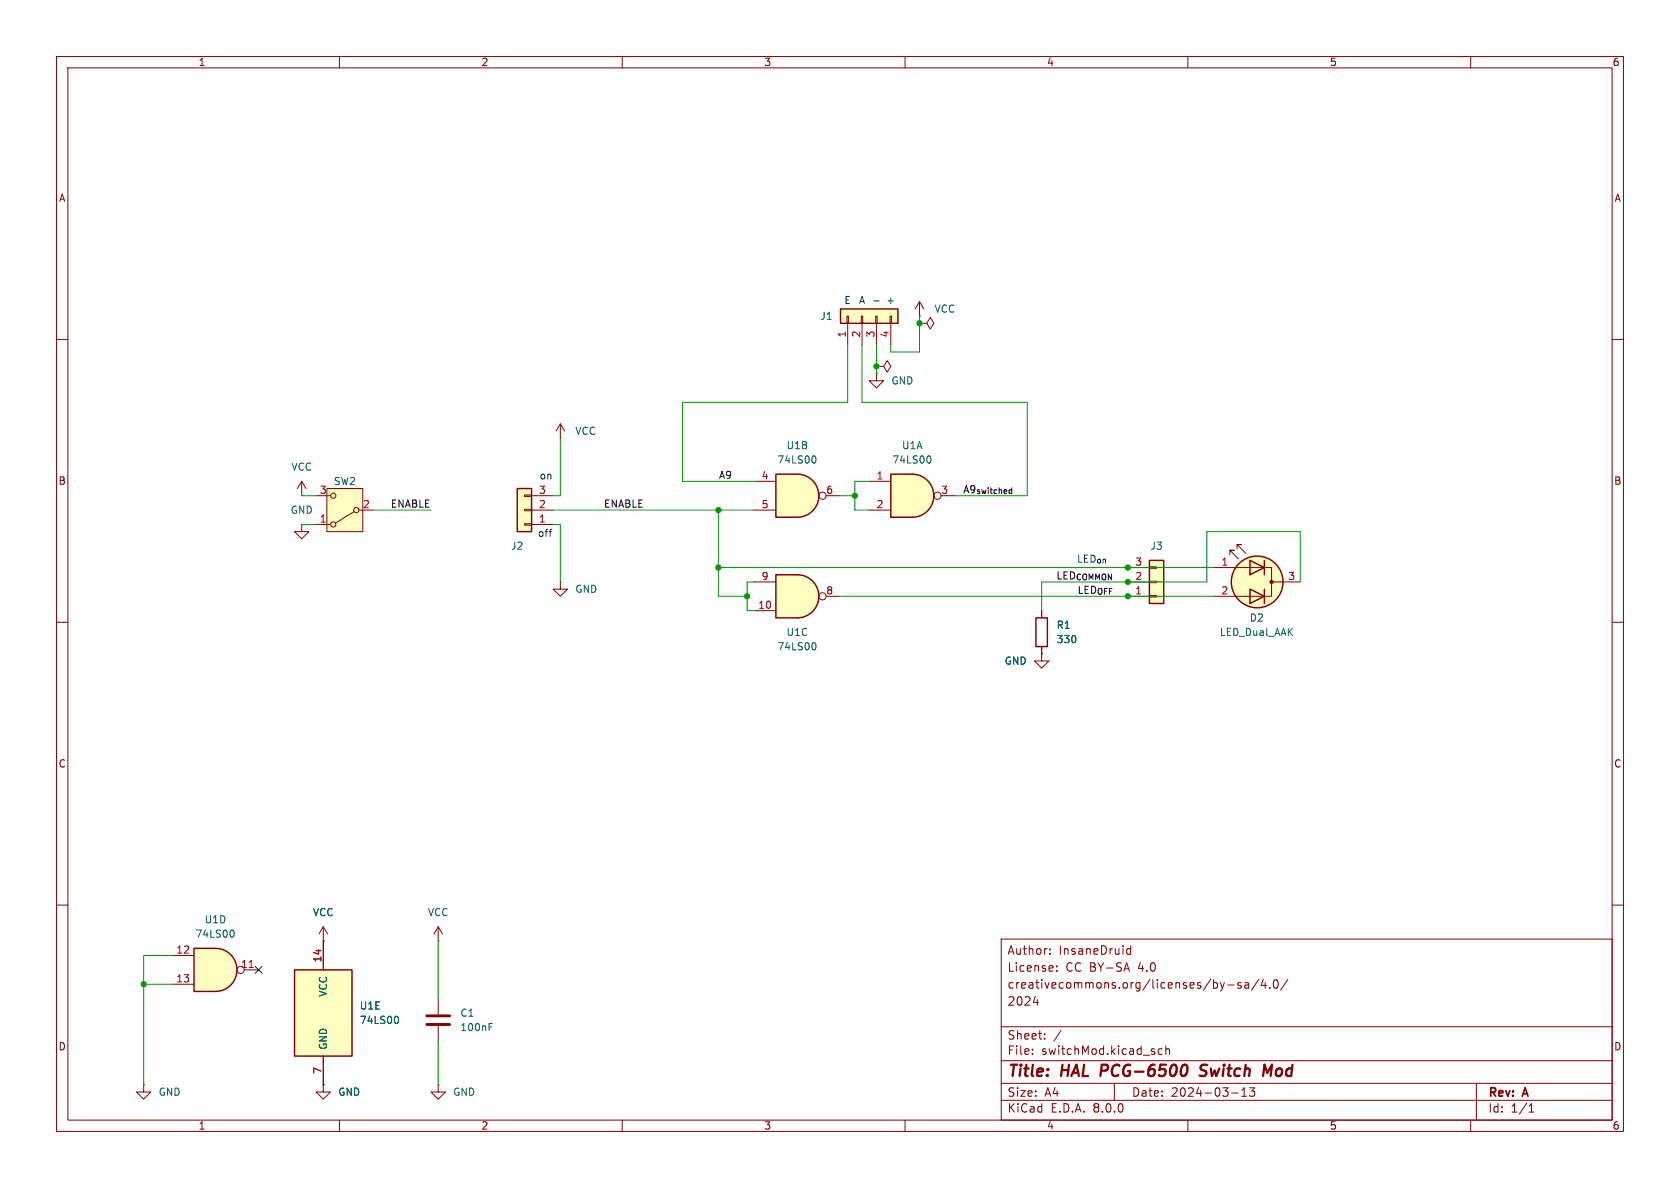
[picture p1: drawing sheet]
<svg xmlns="http://www.w3.org/2000/svg" width="297mm" height="210mm" viewBox="0 0 297 210" stroke-linecap="round" stroke-linejoin="round" font-family="sans-serif">
<g fill="none" stroke="#840000" stroke-width=".18">
<path d="M10 10h277v190h-277zM12 12h273v186h-273zM60 10v2M110 10v2M160 10v2M210 10v2M260 10v2M10 60h2M285 60h2M99.1 77.5h.1M99.1 74.9l.7 1.3M99.1 74.9v2.6"/>
<path d="M99.1 74.9l-.8 1.3M217.4 98v-.7h.8h-.8l1.5 1.5M218.7 97v-.7h.8h-.8l1.5 1.5M10 110h2M214.6 105.4h5.7M214.6 100.3h5.7M220.2 100.3h4.6v5.1h-4.6M224.8 102.9h5.1M285 110h2M10 160h2M285 160h2M57.1 166.4h.1"/>
<path d="M57.1 163.8l-.7 1.3M57.1 163.8v2.6M57.1 163.8l.8 1.3M177 166h108v32h-108zM182.7 177.2h.9M183.4 176.7v1M185.6 168.6v.1M185.6 167.8v.1M186.8 171.6v.1M186.8 170.8v.1M199.2 170.2l.5 1.5M199.9 167.2v1.5"/>
<path d="M199.9 167.8l-.4-.1-.3 .3v.4l.1 .2h.6M217 174.1h1.2M219.4 173.8l-.4-.1-.2 .2 .1 .2 .5 .2v.3h-.6M220.1 173.8h.6v.9M220.7 174.1h-.5a.29 .29 0 0 0-.2 .3 .29 .29 0 0 0 .2 .3l.5-.1M222.5 173.1l-1.3 2M223.3 173.1l-.3 1.1h.9M223.7 173.7v1M224.5 174.6v.1M225.2 173.3l.3-.1a.81 .81 0 0 1 .5 .6 .81 .81 0 0 1-.3 .8l-.1 .1a.81 .81 0 0 1-.4-1.4zM227.7 173.1l-1.3 2M60 198v2"/>
<path d="M110 198v2M160 198v2M177 194.5h108M177 191.5h108M177 187.5h108M177 181.5h108M182.5 186.3v.1M182.5 185.5v.1M184.7 183.6v.1M184.7 182.8v.1M187.6 182.1l-1.3 2M197 191.5v3"/>
<path d="M205.5 185.5l-.5-.1-.3 .3v.4l.2 .2h.6M206.1 185.5l.2-.1 .4 .1v.9M206.1 184.9v1.5M210 198v2M217.7 193.2h1.2M219.5 193.8h.9M219.5 192.7l.5-.4v1.5M220.9 192.3h.9l-.5 .6 .4 .1v.7l-.2 .1h-.4l-.2-.1M260 198v2M261 191.5v6.5M270.3 196.6h.9M270.3 195.5l.4-.4v1.5"/>
</g>
<path d="M194.8 188.2l-.3 2M209.6 188.2l.1 .1a1.54 1.54 0 0 1-.1 1.7M213.1 190a.85 .85 0 0 1-1 .1M213.2 188.2l-.7 .1a.46 .46 0 0 0-.3 .5 .46 .46 0 0 0 .4 .4l.5 .2M223.6 188.2l.4 1.4 .9-1.4-.3 2" fill="none" stroke="#840000" stroke-width=".4"/>
<circle cx="222.2" cy="102.9" r="4.6" fill="#ffffc2" stroke="#ffffc2" stroke-width=".18"/>
<circle cx="224.8" cy="102.9" r=".28" fill="#840000" stroke="#840000" stroke-width=".18"/>
<g fill="none" stroke="#840000" stroke-width=".25">
<path d="M221 99.1l2.5 1.2-2.5 1.3zM223.5 99.1v2.5M221 104.1l2.5 1.3-2.5 1.3zM223.5 104.1v2.6"/>
<circle cx="222.2" cy="102.9" r="4.6"/>
</g>
<path d="M148.6 54.6h10.1v2.6h-10.1z" fill="#ffffc2"/>
<g fill="none" stroke="#840000" stroke-width=".18">
<path d="M149.7 55.9h.3v1.3h-.3zM149.9 57.2v3.8M152.3 55.9h.2v1.3h-.2zM152.4 57.2v3.8M154.8 55.9h.3v1.3h-.3zM154.9 57.2v3.8M157.4 55.9h.2v1.3h-.2zM157.5 57.2v3.8M53.3 87.6h.1M53.3 92.7v1.3h1.3l-1.3 1.3-1.2-1.3h1.2M53.3 92.7h.1M53.3 85.1l-.7 1.3"/>
<path d="M53.3 85.1v2.5M53.3 85.1l.8 1.3"/>
</g>
<path d="M148.6 54.6h10.1v2.6h-10.1z" fill="none" stroke="#840000" stroke-width=".25"/>
<path d="M57.8 86.4h6.3v7.6h-6.3z" fill="#ffffc2"/>
<g fill="none" stroke="#840000" stroke-width=".18">
<path d="M55.9 92.7h2.5M55.9 87.6h2.5M57.8 86.4h6.3v7.6h-6.3zM62.6 90.4l-3.3 2.1M63.5 90.2h2.5M77.5 191.8v1.2h1.2l-1.2 1.3-1.3-1.3h1.3M77.5 191.8h.1"/>
<circle cx="58.9" cy="92.7" r=".46"/>
<circle cx="58.9" cy="87.6" r=".46"/>
<circle cx="63" cy="90.2" r=".46"/>
</g>
<path d="M52.1 171.5h10.1v15.2h-10.1z" fill="#ffffc2"/>
<path d="M52.1 171.5h10.1v15.2h-10.1z" fill="none" stroke="#840000" stroke-width=".25"/>
<path d="M57.1 166.4v5.1M77.5 176.5v2.8M57.1 186.7v5.1M77.5 181.4v2.8" fill="none" stroke="#840000" stroke-width=".18"/>
<path d="M70.1 179.6a.79 .79 0 0 1 0 1.3M86.5 181.5h.4M86.5 180.9h.6" fill="none" stroke="#006464" stroke-width=".18"/>
<path d="M75.4 179.6h4.1M75.4 181.1h4.1" fill="none" stroke="#840000" stroke-width=".51"/>
<path d="M91.4 86.4h2.6v7.6h-2.6z" fill="#ffffc2"/>
<path d="M92.7 87.5h1.3v.3h-1.3zM92.7 90h1.3v.3h-1.3zM92.7 92.6h1.3v.2h-1.3zM94 92.7h3.8M94 90.2h3.8M94 87.6h3.8" fill="none" stroke="#840000" stroke-width=".18"/>
<path d="M91.4 86.4h2.6v7.6h-2.6z" fill="none" stroke="#840000" stroke-width=".25"/>
<path d="M161.3 83.8a3.8 3.8 0 0 1 3.8 3.8 3.8 3.8 0 0 1-3.8 3.8z" fill="#ffffc2" stroke="#ffffc2" stroke-width=".18"/>
<path d="M157.5 83.8h3.8v7.6h-3.8z" fill="#ffffc2"/>
<path d="M157.5 83.8h3.8a3.8 3.8 0 0 1 3.8 3.8 3.8 3.8 0 0 1-3.8 3.8h-3.8z" fill="none" stroke="#840000" stroke-width=".25"/>
<g fill="none" stroke="#840000" stroke-width=".18">
<path d="M153.7 85.1h3.8M153.7 90.2h3.8M166.4 87.6h2.5"/>
<circle cx="165.7" cy="87.6" r=".63"/>
</g>
<path d="M164.3 80.6a.79 .79 0 0 1 0 1.3" fill="none" stroke="#006464" stroke-width=".18"/>
<path d="M38.1 167.6a3.8 3.8 0 0 1 3.8 3.9 3.8 3.8 0 0 1-3.8 3.8z" fill="#ffffc2" stroke="#ffffc2" stroke-width=".18"/>
<path d="M34.3 167.6h3.8v7.7h-3.8z" fill="#ffffc2"/>
<path d="M34.3 167.6h3.8a3.8 3.8 0 0 1 3.8 3.9 3.8 3.8 0 0 1-3.8 3.8h-3.8z" fill="none" stroke="#840000" stroke-width=".25"/>
<g fill="none" stroke="#840000" stroke-width=".18">
<path d="M154.9 64.8h1.3l.6-1 .7 1-.7 1-.6-1M154.9 64.8h.1M30.5 168.9h3.8M30.5 174h3.8M43.2 171.5h2.5M25.4 191.8v1.2h1.3l-1.3 1.3-1.3-1.3h1.3M25.4 191.8h.1"/>
<circle cx="42.5" cy="171.4" r=".63"/>
</g>
<path d="M44.1 171h.7" fill="none" stroke="#a90000" stroke-width=".18"/>
<path d="M41.1 164.4a.79 .79 0 0 1 0 1.3" fill="none" stroke="#006464" stroke-width=".18"/>
<path d="M141 101.6a3.8 3.8 0 0 1 3.8 3.8 3.8 3.8 0 0 1-3.8 3.8z" fill="#ffffc2" stroke="#ffffc2" stroke-width=".18"/>
<path d="M137.2 101.6h3.8v7.6h-3.8z" fill="#ffffc2"/>
<path d="M137.2 101.6h3.8a3.8 3.8 0 0 1 3.8 3.8 3.8 3.8 0 0 1-3.8 3.8h-3.8zM183.1 109.2h2.1v5.1h-2.1z" fill="none" stroke="#840000" stroke-width=".25"/>
<g fill="none" stroke="#840000" stroke-width=".18">
<path d="M99.1 102.9v1.2h-1.3l1.3 1.3 1.2-1.3h-1.2M99.1 102.9h.1M133.3 108h3.9M133.3 102.9h3.9M146 105.4h2.6M184.1 115.6v1.2h1.3l-1.3 1.3-1.2-1.3h1.2M184.1 115.6h.1M184.1 108v1.2M184.1 114.3v1.3"/>
<circle cx="145.4" cy="105.4" r=".63"/>
</g>
<path d="M144 113.6a.79 .79 0 0 1 0 1.3" fill="none" stroke="#006464" stroke-width=".18"/>
<path d="M203.2 99.1h2.5v7.6h-2.5z" fill="#ffffc2"/>
<path d="M199.4 105.4h3.8M199.4 102.9h3.8M199.4 100.3h3.8M203.2 100.2h1.3v.3h-1.3zM203.2 102.7h1.3v.3h-1.3zM203.2 105.3h1.3v.2h-1.3zM77.5 166.4h.1M77.5 163.8l-.8 1.3M77.5 163.8v2.6M77.5 163.8l.7 1.3M57.1 191.8v1.2h1.3l-1.3 1.3-1.2-1.3h1.2M57.1 191.8h.1" fill="none" stroke="#840000" stroke-width=".18"/>
<path d="M203.2 99.1h2.5v7.6h-2.5z" fill="none" stroke="#840000" stroke-width=".25"/>
<path d="M141 83.8a3.8 3.8 0 0 1 3.8 3.8 3.8 3.8 0 0 1-3.8 3.8z" fill="#ffffc2" stroke="#ffffc2" stroke-width=".18"/>
<path d="M137.2 83.8h3.8v7.6h-3.8z" fill="#ffffc2"/>
<path d="M137.2 83.8h3.8a3.8 3.8 0 0 1 3.8 3.8 3.8 3.8 0 0 1-3.8 3.8h-3.8z" fill="none" stroke="#840000" stroke-width=".25"/>
<g fill="none" stroke="#840000" stroke-width=".18">
<path d="M162.6 57.2h1.2l.7-1.1 .6 1.1-.6 1-.7-1M162.6 57.2h.1M162.6 55.9h.1M162.6 53.3l.7 1.3M162.6 53.3v2.6M162.6 53.3l-.8 1.3M154.9 66v1.3h-1.2l1.2 1.3 1.3-1.3h-1.3M154.9 66h.1M133.3 85.1h3.9M133.3 90.2h3.9M146 87.6h2.6M184.1 115.6h.1"/>
<path d="M184.1 108v1.2M184.1 114.3v1.3M57.1 166.4h.1M57.1 166.4v5.1M57.1 191.8h.1M57.1 186.7v5.1"/>
<circle cx="145.4" cy="87.6" r=".63"/>
</g>
<path d="M144 80.6a.79 .79 0 0 1 0 1.3M70.1 179.6a.79 .79 0 0 1 0 1.3" fill="none" stroke="#006464" stroke-width=".18"/>
<path d="M154.5 53.2h.9M97.1 94h.5M97.4 93.6h.2" fill="none" stroke="#0000c2" stroke-width=".18"/>
<g fill="none" stroke="#009600" stroke-width=".18">
<path d="M162.6 55.9v6.3h-5.1v-1.2M99.1 77.5v10.1h-1.3M149.9 61v10.1h-29.3v14h12.7M152.4 61v10.1h29.2v16.5h-12.7M154.9 61v5M53.3 87.6h2.6M53.3 92.7h2.6M66 90.2h10.2M97.8 90.2h35.5M97.8 92.7h1.3v10.2M127 90.2v15.2h5.1M148.6 87.6h2.5"/>
<path d="M153.7 85.1h-2.6v5.1h2.6M127 100.3h87.6M133.3 102.9h-1.2v5.1h1.2M148.6 105.4h66M229.9 102.9v-8.9h-16.5v8.9h-29.3v5.1M25.4 174h5.1M30.5 168.9h-5.1v22.9M77.5 166.4v10.1M77.5 184.2v7.6"/>
</g>
<path d="M45.1 170.8l1.2 1.3M46.3 170.8l-1.2 1.3" fill="none" stroke="#000084" stroke-width=".18"/>
<g fill="#009600" stroke="#009600" stroke-width=".18">
<circle cx="25.4" cy="174" r=".46"/>
<circle cx="127" cy="100.3" r=".46"/>
<circle cx="132.1" cy="105.4" r=".46"/>
<circle cx="151.1" cy="87.6" r=".46"/>
<circle cx="127" cy="90.2" r=".46"/>
<circle cx="154.9" cy="64.8" r=".46"/>
<circle cx="162.6" cy="57.2" r=".46"/>
<circle cx="199.4" cy="100.3" r=".46"/>
</g>
<g font-size="2.8" fill="#840000">
<text x="178" y="190.9">Title:</text>
<text x="187.7" y="190.9">HAL</text>
<text x="195.4" y="190.9">PCG-6500</text>
<text x="213.8" y="190.9">Switch</text>
<text x="225.8" y="190.9">Mod</text>
</g>
<g font-size="2.1" fill="#840000">
<text x="178" y="172">License:</text>
<text x="178" y="169">Author:</text>
<text x="187.2" y="169">InsaneDruid</text>
<text x="188.4" y="172">CC BY-SA</text>
<text x="201.3" y="172">4.0</text>
<text x="178" y="178">2024</text>
<text x="178" y="175">creativecommons.org/licenses/by-sa/4.0/</text>
<text x="178" y="184">Sheet:</text>
<text x="178" y="186.7">File:</text>
<text x="184.1" y="186.7">switchMod.kicad_sch</text>
<text x="178" y="196.9">KiCad</text>
<text x="178" y="194.1">Size:</text>
<text x="184.7" y="194.1">A4</text>
<text x="185.7" y="196.9">E.D.A.</text>
<text x="193.3" y="196.9">8.0.0</text>
<text x="200" y="194.1">Date:</text>
<text x="207" y="194.1">2024-03-13</text>
<text x="263" y="194.3">Rev:</text>
<text x="263" y="196.9">Id:</text>
<text x="267.1" y="196.9">1/1</text>
<text x="269.4" y="194.3">A</text>
</g>
<g font-size="1.8" fill="#840000">
<text x="35" y="11.9">1</text>
<text x="85" y="11.9">2</text>
<text x="135" y="11.9">3</text>
<text x="185" y="11.9">4</text>
<text x="235" y="11.9">5</text>
<text x="285" y="11.9">6</text>
<text x="10.3" y="35.9">A</text>
<text x="285.3" y="35.9">A</text>
<text x="10.3" y="85.9">B</text>
<text x="285.3" y="85.9">B</text>
<text x="10.3" y="135.9">C</text>
<text x="285.3" y="135.9">C</text>
<text x="10.3" y="185.9">D</text>
<text x="285.3" y="185.9">D</text>
<text x="35" y="199.9">1</text>
<text x="85" y="199.9">2</text>
<text x="135" y="199.9">3</text>
<text x="185" y="199.9">4</text>
<text x="235" y="199.9">5</text>
<text x="285" y="199.9">6</text>
</g>
<g font-size="1.8" fill="#0000c2">
<text x="149.2" y="54">E</text>
<text x="151.8" y="54">A -</text>
<text x="156.6" y="54">+</text>
<text x="95.3" y="84.8">on</text>
<text x="95" y="95">off</text>
<text x="190.3" y="99.7">LED_{on}</text>
</g>
<g font-size="1.8" fill="#006464">
<text x="144.9" y="56.7">J1</text>
<text x="165.1" y="55.5">VCC</text>
<text x="157.5" y="68.2">GND</text>
<text x="101.6" y="77.1">VCC</text>
<text x="51.4" y="83.4">VCC</text>
<text x="137.3" y="82.1">74LS00</text>
<text x="139" y="79.6">U1B</text>
<text x="157.6" y="82.1">74LS00</text>
<text x="159.4" y="79.6">U1A</text>
<text x="58.9" y="86">SW2</text>
<text x="51.3" y="91">GND</text>
<text x="90.2" y="97.4">J2</text>
<text x="203.3" y="97.4">J3</text>
<text x="101.6" y="105">GND</text>
<text x="139" y="112.6">U1C</text>
<text x="186.7" y="111.4">R1</text>
<text x="186.7" y="113.9">330</text>
<text x="215.6" y="112.6">LED_Dual_AAK</text>
<text x="220.8" y="110.1">D2</text>
<text x="137.3" y="115.2">74LS00</text>
<text x="177.5" y="117.7">GND</text>
<text x="34.5" y="166">74LS00</text>
<text x="36.1" y="163.4">U1D</text>
<text x="55.2" y="162.2">VCC</text>
<text x="75.6" y="162.2">VCC</text>
<text x="58" y="176.3" transform="rotate(-90 58 176.3)">VCC</text>
<text x="63.5" y="178.7">U1E</text>
<text x="81.3" y="179.9">C1</text>
<text x="58" y="185.7" transform="rotate(-90 58 185.7)">GND</text>
<text x="63.5" y="181.2">74LS00</text>
<text x="81.3" y="182.5">100nF</text>
<text x="27.9" y="193.9">GND</text>
<text x="59.7" y="193.9">GND</text>
<text x="80" y="193.9">GND</text>
</g>
<g font-size="1.8" fill="#a90000">
<text x="149.6" y="59.8" transform="rotate(-90 149.6 59.8)">1</text>
<text x="152.1" y="59.8" transform="rotate(-90 152.1 59.8)">2</text>
<text x="154.7" y="59.8" transform="rotate(-90 154.7 59.8)">3</text>
<text x="157.2" y="59.8" transform="rotate(-90 157.2 59.8)">4</text>
<text x="56.4" y="87.4">3</text>
<text x="64.1" y="89.9">2</text>
<text x="95.2" y="89.9">2</text>
<text x="95.2" y="87.4">3</text>
<text x="134.5" y="84.8">4</text>
<text x="134.5" y="89.9">5</text>
<text x="146" y="87.4">6</text>
<text x="154.9" y="84.8">1</text>
<text x="154.9" y="89.9">2</text>
<text x="166.3" y="87.4">3</text>
<text x="56.4" y="92.5">1</text>
<text x="95.2" y="92.5">1</text>
<text x="200.6" y="100.1">3</text>
<text x="215.8" y="100.1">1</text>
<text x="133.9" y="107.7">10</text>
<text x="134.5" y="102.6">9</text>
<text x="146" y="105.2">8</text>
<text x="215.8" y="105.2">2</text>
<text x="227.6" y="102.6">3</text>
<text x="31.1" y="168.7">12</text>
<text x="31.1" y="173.7">13</text>
<text x="42.5" y="171.2">11</text>
<text x="56.9" y="170.2" transform="rotate(-90 56.9 170.2)">14</text>
<text x="56.9" y="189.9" transform="rotate(-90 56.9 189.9)">7</text>
</g>
<g font-size="1.8" fill="#0f0f0f">
<text x="69" y="89.8">ENABLE</text>
<text x="106.7" y="89.8">ENABLE</text>
<text x="127" y="84.7">A9</text>
<text x="170.2" y="87.3">A9_{switched}</text>
</g>
<g font-size="1.8" fill="#009600">
<text x="186.6" y="102.5">LED_{COMMON}2</text>
<text x="190.3" y="105.1">LED_{OFF} 1</text>
</g>
</svg>
